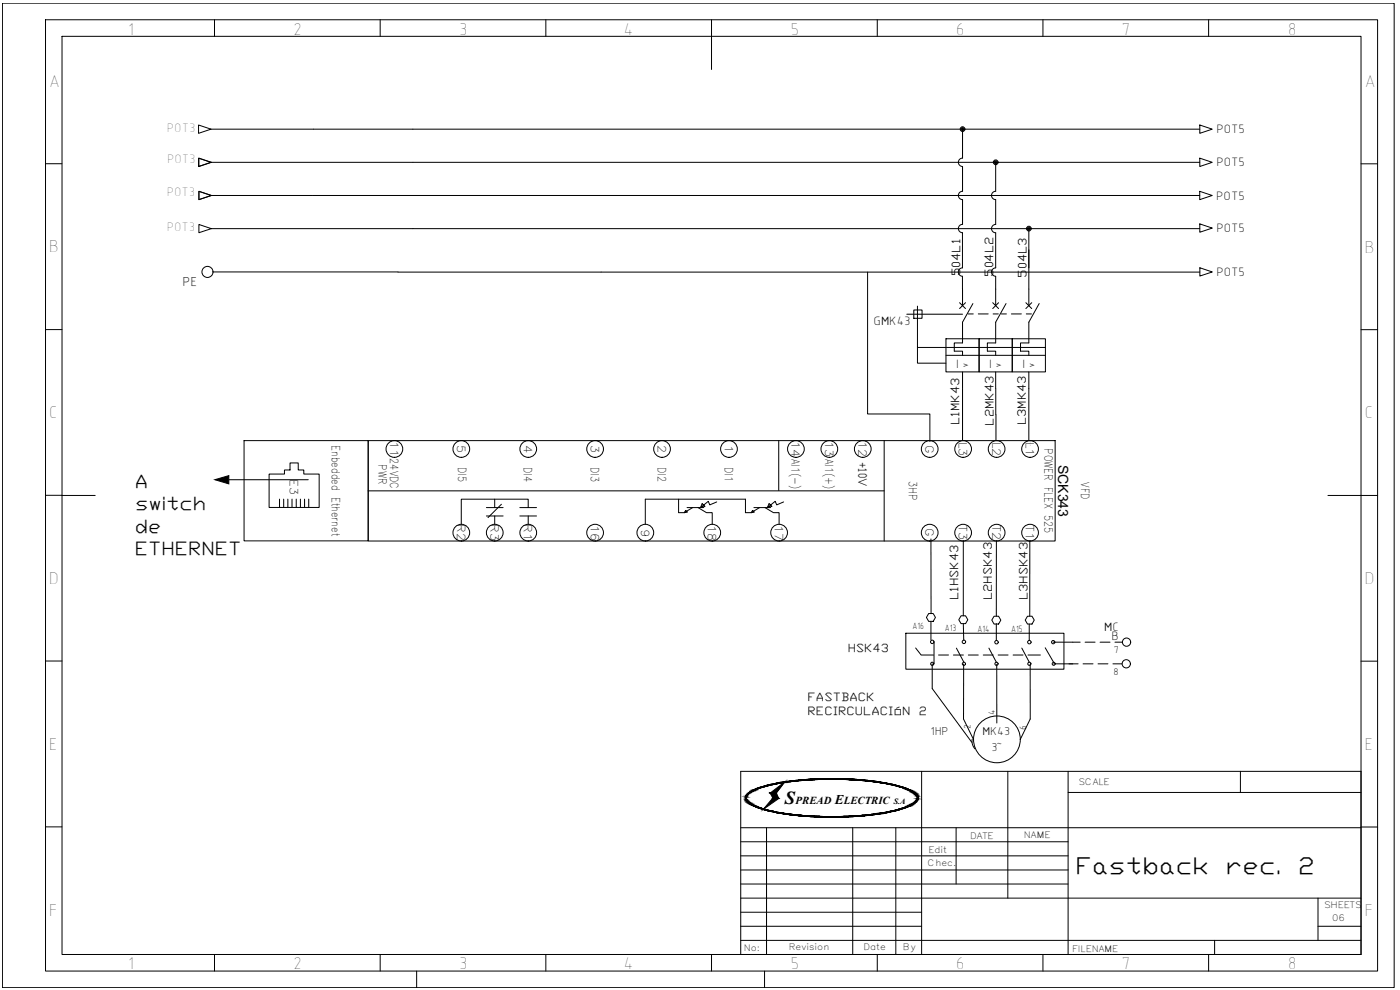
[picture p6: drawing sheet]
<svg xmlns="http://www.w3.org/2000/svg" width="420mm" height="297mm" viewBox="0 0 420 297" stroke-linecap="round" stroke-linejoin="round" font-family="sans-serif">
<g fill="none" stroke="#000" stroke-width=".3">
<path d="M.7 1h417.7v295.3h-417.7zM13.7 5.9h399.7v285.5h-399.7zM18.6 10.9h389.9v275.5h-389.9zM64.4 5.9v5M114.1 5.9v5M163.8 5.9v5M213.5 5.9v14.9M263.3 5.9v5M313 5.9v5M362.7 5.9v5M59.6 37.5l3.7 1.3-3.7 1.2zM63.4 38.8h296.7"/>
<path d="M288.9 38.8v8.6a1.27 1.27 0 0 0-1.3 1.3 1.27 1.27 0 0 0 1.3 1.3v7.4a1.26 1.26 0 0 0-1.3 1.2 1.26 1.26 0 0 0 1.3 1.3v7.4a1.26 1.26 0 0 0-1.3 1.3 1.26 1.26 0 0 0 1.3 1.2l-.1 10.6a1.26 1.26 0 0 0-1.2 1.2 1.26 1.26 0 0 0 1.3 1.3v8.8M360.1 37.5l3.7 1.3-3.7 1.2zM13.6 49.1h5M59.6 47.5l3.7 1.2-3.7 1.3zM59.7 47.5l3.7 1.2-3.7 1.3zM59.7 57.4l3.7 1.3-3.7 1.2zM63.4 48.7h296.7M63.4 58.7h296.7M298.8 48.7v8.7a1.26 1.26 0 0 0-1.2 1.2 1.26 1.26 0 0 0 1.2 1.3v7.4a1.26 1.26 0 0 0-1.2 1.3 1.26 1.26 0 0 0 1.2 1.3v10.5a1.26 1.26 0 0 0-1.2 1.2 1.26 1.26 0 0 0 1.2 1.3v8.8M360.1 57.4l3.7 1.3-3.7 1.2zM360.1 47.5l3.7 1.2-3.7 1.3zM408.5 49.1h4.9"/>
<path d="M59.7 67.4l3.7 1.2-3.7 1.2zM63.4 68.6h296.7M308.8 68.6v23.1M360.1 67.2l3.7 1.2-3.7 1.3zM13.7 98.9h4.9M63.9 81.6h296.2M260.4 81.6v42.6h18.7v8.2M272.1 94.3h16.8M274.2 93h2.5v2.5h-2.5zM275.3 91.8v12.4h38.4M288 90.8l1.8 1.8M289.8 90.8l-1.8 1.8"/>
<path d="M290.6 94.2h1.5M292 91.1l-3.1 5.6v6.2h-2.5v2.5h2.5v1.2M293.6 94.2h3M297.9 90.8l1.8 1.8M298.1 94.2h1.5M299.7 90.8l-1.8 1.8M300.5 94.2h1.5M301.9 91.1l-3.1 5.6v6.2h-2.5v2.5h2.5v1.2M303.5 94.2h3M307.9 90.8l1.7 1.8M308 94.2h1.5M309.6 90.8l-1.7 1.8"/>
<path d="M311.9 91.1l-3.1 5.6v6.2h-2.5v2.5h2.5v1.2M360.1 80.3l3.7 1.3-3.7 1.2zM408.5 98.9h4.9M275.3 104.2v4.8h8.6M283.9 101.6h9.9v10h-9.9zM283.9 106.6h29.8M288.9 111.6v20.6M293.8 101.6h10v10h-10zM298.8 111.6v12.8M303.8 101.6h9.9v10h-9.9zM308.8 111.6v20.6M73.2 132.2h37.3v30.1h-37.3z"/>
<path d="M110.5 132.2h206.2v30.1h-206.2zM233.7 132.2v15M265.4 132.2v30.1M298.9 124.4v7.8M13.7 148.6l14.9 .1M68.7 143.9h23.8M80.8 142.2h4.6v-1.2h1.6v-2.1h2.5v2.1h1.7v1.2h4.6v10.1h-15zM83.9 149.8v2.5M85.1 149.8v2.5M86.4 149.8v2.5M87.6 149.8v2.5M88.9 149.8v2.5"/>
<path d="M90.2 149.8v2.5M91.4 149.8v2.5M92.7 149.8v2.5M110.5 147.3h154.9M146 154.8h5M146 152.3h5M148.5 149.8v2.5M148.5 154.8v2.5M150.5 151.3l-4 4M156 154.8h5M156 152.3h5M158.5 152.3v-2.5h-20.1v7.5"/>
<path d="M158.5 154.8v2.5M203.7 149.8v4h1.6l2.6-1.5M205.8 153.1l.5 .5-1 .2zM206.2 152.3h5M209.5 152.3l2.5 1.5h1.7v3.5M215.1 150.6l-2.1 .9-.4-1.1-2.3 1.9 1.3-.4-.9-.8-.4 1.2M225.9 153.1l.5 .5-1 .2zM226.3 152.3h5M228 152.3l-2.6 1.5h-1.7v-4h-30v7.5M229.6 152.3l2.5 1.5h1.7v3.5M235.2 150.6l-2.1 .9-.5-1.1-2.3 1.9 1.4-.4-.9-.8-.5 1.2M398.5 148.7h14.9"/>
<path d="M279.4 161.7v22.4M289.1 162.4v22.4M299 162.5v22.4M309.1 162.5l-.1 22.4M13.7 198.3h4.9M271.9 190h47.4v10.8h-47.4zM274.8 194.4l1.6 2.1h3.8M278.7 184.1h1.4l.6 1.2-.6 1.1h-1.4l-.7-1.1zM279.4 186.4v5.6M279.8 199.2v7.4l11.9 16.1M280.3 192.7v6.4M281.7 196.5h3"/>
<path d="M286.1 196.5h3M287 194.5l2.3 4.2M288.4 184.8h1.4l.7 1.1-.7 1.2h-1.4l-.7-1.2zM289.1 187.1l.1 4.9M289.2 199.2v16.5l2.9 6.1M290.6 196.5h3M295.1 196.5h3M296.8 194.5l2.2 4.2M298.3 184.9h1.4l.7 1.2-.7 1.1h-1.4l-.6-1.1zM299 187.1v5.1M299.1 199.3l.1 17.6M299.6 196.5h2.9"/>
<path d="M304 196.5h3M306.6 194.4l2.3 4.3M308.4 184.9h1.3l.7 1.2-.7 1.1h-1.3l-.7-1.1zM308.5 196.5h3.7M308.9 187.2v5M309.2 199.3v16.4l-3 6.1M313.7 194.4l2.5 4.3M316.1 192.7h8.1M316.2 199.2h7.4M325 199.2h3M325.7 192.7h2.9M329.5 199.2h3"/>
<path d="M330.1 192.7h3M334 199.2h2.7M334.6 192.7h2.2M408.5 198.4h4.9M222.3 231.4h186.2v55h-186.2zM224.2 238.4a13.1 13.1 0 0 1 7-3 94.8 94.8 0 0 1 38.6 .4 8.7 8.7 0 0 1 5.5 3 2.25 2.25 0 0 1-1.6 2.7 43.1 43.1 0 0 1-16.5 3.4 84.8 84.8 0 0 1-29.2-2.4l-1.3-.5a3.7 3.7 0 0 1-2.9-2.8zM224.4 238.4a13 13 0 0 1 6.8-2.8 94.8 94.8 0 0 1 38.5 .4 9.9 9.9 0 0 1 5.3 2.7 1.78 1.78 0 0 1-1.2 2.5 34.7 34.7 0 0 1-13 3.2 90.8 90.8 0 0 1-32-1.8 7.4 7.4 0 0 1-4.7-2.7l-.1-.7zM234.9 235.4l-2.6 3.3M276.6 231.4v55M291.8 221.8v1.6l.8 1.3M302.5 231.4v38.1M320.6 231.4v55"/>
<path d="M320.6 237.8h87.9M372.3 231.4v6.4M13.7 248.1h4.9M222.3 248.3h186.2M222.3 252.6h98.3M222.3 256.8h98.3M230 248.3v38.1M255.9 248.3v38.1M268.8 248.3v38.1M286.9 248.3v16.9M408.5 248.1h4.9M222.3 277.9h54.3"/>
<path d="M222.3 269.5h186.2M222.3 261h98.3M222.3 265.2h98.3M222.3 273.7h54.3M395.5 277.9h13M395.5 269.5v12.7M64.4 286.4v5M114.1 286.4v5M125 291.4v4.9M163.8 286.4v5M213.5 286.4v5M222.3 282.2h186.2"/>
<path d="M229.5 291.4v4.9M263.3 286.4v5M313 286.4v5M362.7 286.4v5M364.5 282.2v4.2"/>
<circle cx="288.9" cy="38.7" r=".71"/>
<circle cx="288.9" cy="38.7" r=".46"/>
<circle cx="288.9" cy="38.7" r=".22"/>
<circle cx="298.8" cy="48.7" r=".71"/>
<circle cx="298.8" cy="48.7" r=".46"/>
<circle cx="298.8" cy="48.7" r=".22"/>
<circle cx="308.8" cy="68.6" r=".71"/>
<circle cx="308.8" cy="68.6" r=".46"/>
<circle cx="308.8" cy="68.6" r=".22"/>
<circle cx="62.3" cy="81.6" r="1.66"/>
<circle cx="118.4" cy="134.7" r="2.51"/>
<circle cx="138.4" cy="134.7" r="2.51"/>
<circle cx="158.5" cy="134.7" r="2.51"/>
<circle cx="178.6" cy="134.7" r="2.51"/>
<circle cx="198.7" cy="134.7" r="2.51"/>
<circle cx="218.8" cy="134.7" r="2.51"/>
<circle cx="238.9" cy="134.7" r="2.51"/>
<circle cx="248.9" cy="134.7" r="2.51"/>
<circle cx="258.9" cy="134.7" r="2.51"/>
<circle cx="279" cy="134.7" r="2.51"/>
<circle cx="289" cy="134.7" r="2.51"/>
<circle cx="299.1" cy="134.7" r="2.51"/>
<circle cx="309.1" cy="134.7" r="2.51"/>
<circle cx="138.4" cy="159.8" r="2.51"/>
<circle cx="148.5" cy="159.8" r="2.51"/>
<circle cx="158.5" cy="159.8" r="2.51"/>
<circle cx="178.6" cy="159.8" r="2.51"/>
<circle cx="193.7" cy="159.8" r="2.51"/>
<circle cx="213.8" cy="159.8" r="2.51"/>
<circle cx="233.8" cy="159.8" r="2.51"/>
<circle cx="279" cy="159.8" r="2.51"/>
<circle cx="289" cy="159.8" r="2.51"/>
<circle cx="299.1" cy="159.8" r="2.51"/>
<circle cx="309.1" cy="159.8" r="2.51"/>
<circle cx="279.8" cy="192.6" r=".52"/>
<circle cx="279.8" cy="199.2" r=".48"/>
<circle cx="289.3" cy="192.6" r=".52"/>
<circle cx="289.3" cy="199.2" r=".48"/>
<circle cx="299.1" cy="192.7" r=".52"/>
<circle cx="299.1" cy="199.2" r=".48"/>
<circle cx="308.9" cy="192.7" r=".52"/>
<circle cx="308.9" cy="199.2" r=".48"/>
<circle cx="316.1" cy="192.7" r=".5"/>
<circle cx="316.2" cy="199.2" r=".46"/>
<circle cx="338" cy="199.2" r="1.24"/>
<circle cx="338.1" cy="192.7" r="1.24"/>
<circle cx="299.2" cy="221.8" r="7"/>
</g>
<g fill="#000" stroke="#000" stroke-width=".3">
<path d="M64.5 143.9l4.2-1.2v2.5zM231.9 239.4h1.7l.1 .2zM231.2 237.9l4.4-3.3-2.6 3.3zM247.1 233.6h5.1zM247.1 245.2h5.1z"/>
<path d="M223.7 239.4h.2zM223.7 239.4h.2z"/>
<path d="M223.7 239.4l.3 .2zM223.7 239.4l.3 .2z"/>
<path d="M223.8 239.2l.1 .2zM223.8 239.2l.1 .2z"/>
<path d="M223.8 239.6h.2zM223.8 239.6h.2z"/>
<path d="M223.8 239.2h.2zM223.8 239.2h.2z"/>
<path d="M223.8 239.6l.2 .2zM223.8 239.6l.2 .2z"/>
<path d="M223.8 239l.2 .2zM223.8 239l.2 .2h-.2z"/>
<path d="M223.8 239.8l.3 .1zM223.8 239.8l.3 .1z"/>
<path d="M223.8 238.9h.3zM223.8 238.9l.2 .1z"/>
<path d="M223.8 239.9l.3 .2zM223.8 239.9l.3 .2z"/>
<path d="M223.9 238.8h.2zM223.9 238.8l.2 .1z"/>
<path d="M224 238.7h.2zM224 238.7l.1 .1z"/>
<path d="M224.1 238.5h.2zM224.1 238.5l.1 .2h-.2z"/>
<path d="M224.2 238.4h.2zM224.2 238.4l.1 .1h-.2z"/>
<path d="M224.3 238.3h.3zM224.3 238.3l.1 .1h-.2z"/>
<path d="M224.4 238.1h.3zM224.4 238.1l.2 .2h-.3z"/>
<path d="M224.6 238h.3zM224.4 238.1h.3z"/>
<path d="M224.8 237.9h.3zM224.6 238h.3z"/>
<path d="M224.9 237.8h.3zM224.8 237.9h.3z"/>
<path d="M225.1 237.6l.1 .2 .3-.2zM224.9 237.8l.2-.2 .1 .2z"/>
<path d="M225.3 237.5h.4zM225.1 237.6h.4z"/>
<path d="M225.6 237.3l.1 .2 .3-.2zM225.3 237.5l.3-.2 .1 .2z"/>
<path d="M225.7 237.2h.5zM225.6 237.3h.4z"/>
<path d="M226.1 237.1l.1 .1 .4-.1zM225.7 237.2l.4-.1 .1 .1z"/>
<path d="M226.3 237h.4zM226.1 237.1h.5z"/>
<path d="M226.7 236.8v.2l.5-.2zM226.3 237l.4-.2v.2z"/>
<path d="M226.8 236.7h.6zM226.7 236.8h.5z"/>
<path d="M227.3 236.5l.1 .2 .5-.2zM226.8 236.7l.5-.2 .1 .2z"/>
<path d="M227.4 236.5h.6zM227.3 236.5h.6z"/>
<path d="M228 236.3v.2l.6-.2zM227.4 236.5l.6-.2v.2z"/>
<path d="M228.1 236.2h.7zM228 236.3h.6z"/>
<path d="M228.7 236.1l.1 .1 .6-.1zM228.1 236.2l.6-.1 .1 .1z"/>
<path d="M228.8 236h.7zM228.7 236.1h.7z"/>
<path d="M229.5 235.8v.2l.7-.2zM228.8 236l.7-.2v.2z"/>
<path d="M229.6 235.8h.8zM229.5 235.8h.7z"/>
<path d="M230.3 235.6l.1 .2 .7-.2zM229.6 235.8l.7-.2 .1 .2z"/>
<path d="M230.4 235.6h.8zM230.3 235.6h.8z"/>
<path d="M231.9 239.4l-.1 .2h1.9zM231.8 239.6h1.9l-4.6 3.2z"/>
<path d="M231.2 235.4v.2l.9-.2zM230.4 235.6l.8-.2v.2z"/>
<path d="M231.2 235.4h1zM231.2 235.4h.9z"/>
<path d="M231.2 237.9l1.8 .1zM231.1 238h1.9z"/>
<path d="M231.1 238l2.5 1.4-.6-1.4zM231.1 238l2.5 1.4h-1.7z"/>
<path d="M232.1 235.2l.1 .2 .9-.2zM231.2 235.4l.9-.2 .1 .2z"/>
<path d="M232.1 235.2h1zM232.1 235.2h1z"/>
<path d="M233 235l.1 .2 1-.2zM232.1 235.2l.9-.2 .1 .2z"/>
<path d="M233.1 235h1.1zM233 235h1.1z"/>
<path d="M233.9 234.8l.3 .2 1-.2zM233.1 235l.8-.2 .3 .2z"/>
<path d="M234.1 234.8h1.2zM233.9 234.8h1.3z"/>
<path d="M234.9 234.7h1.3zM234.1 234.8h1.2z"/>
<path d="M235.1 234.6h1.4zM234.9 234.7h1.3z"/>
<path d="M235.9 234.5h1.4zM235.1 234.6h1.4z"/>
<path d="M236.2 234.5h1.6zM235.9 234.5h1.4z"/>
<path d="M236.8 234.4h1.7zM236.2 234.5h1.6z"/>
<path d="M237.3 234.3h1.8zM236.8 234.4h1.7z"/>
<path d="M237.8 234.3h1.9zM237.3 234.3h1.8z"/>
<path d="M238.5 234.2h2zM237.8 234.3h1.9z"/>
<path d="M238.7 234.2h2.1zM238.5 234.2h2z"/>
<path d="M239.6 234.1h2.4zM238.7 234.2h2.1z"/>
<path d="M239.7 234.1h2.4zM239.7 234.1h2.3z"/>
<path d="M240.8 234h3.1zM239.7 234.1h2.4z"/>
<path d="M241.3 233.9h3.2zM240.8 234h3.1z"/>
<path d="M242 233.9h4.1zM241.3 233.9h3.2z"/>
<path d="M242.6 233.8h4.5zM242.6 233.8h4.5z"/>
<path d="M242.6 233.8h4.5zM242 233.9h4.1z"/>
<path d="M247.1 233.6h5.1zM247.1 233.6h5.1z"/>
<path d="M243.1 233.8h6.5zM242.6 233.8h4.5z"/>
<path d="M247.1 233.6l7.6 .1zM244.5 233.7h10.2z"/>
<path d="M244.5 233.7h10.2zM244.5 233.7h10.2z"/>
<path d="M244.5 233.7l11.6 .1zM243.1 233.8h13z"/>
<path d="M249.6 233.8h7zM249.6 233.8h7z"/>
<path d="M252.2 233.8l5 .1zM252.2 233.8l5 .1z"/>
<path d="M253.1 233.9h4.8zM253.1 233.9h4.8z"/>
<path d="M254.7 233.9l3.7 .1zM254.7 233.9l3.7 .1z"/>
<path d="M255.4 234l4.2 .1zM255.4 234l4.2 .1z"/>
<path d="M257.2 234.1h2.4zM257.2 234.1h2.4z"/>
<path d="M257.2 234.1l3.3 .1zM257.2 234.1l3.3 .1z"/>
<path d="M258.4 234.2h2.4zM258.4 234.2h2.4z"/>
<path d="M258.7 234.2l2.7 .1zM258.7 234.2l2.7 .1z"/>
<path d="M259.6 234.3h2.3zM259.6 234.3h2.3z"/>
<path d="M260.1 234.3l2.3 .1zM260.1 234.3l2.3 .1z"/>
<path d="M260.8 234.4l2.2 .1zM260.8 234.4l2.2 .1z"/>
<path d="M261.5 234.5h1.9zM261.5 234.5h1.9z"/>
<path d="M261.9 234.5l2.2 .1zM261.9 234.5l2.2 .1z"/>
<path d="M262.7 234.6l1.7 .1zM262.7 234.6l1.7 .1z"/>
<path d="M263 234.7l2.2 .1zM263 234.7l2.2 .1z"/>
<path d="M263.9 234.8h1.4zM263.9 234.8h1.4z"/>
<path d="M264.1 234.8l2.1 .2zM264.1 234.8l2.1 .2z"/>
<path d="M265 235h1.2zM265 235h1.2z"/>
<path d="M265.1 235l2 .2zM265.1 235l2 .2z"/>
<path d="M266.1 235.2h1.1zM266.1 235.2h1.1z"/>
<path d="M266.1 235.2l1.9 .2zM266.1 235.2l1.9 .2z"/>
<path d="M267.1 235.4h1zM267.1 235.4h1z"/>
<path d="M267.1 235.4l1.7 .2zM267.1 235.4l1.7 .2z"/>
<path d="M268 235.6h.9zM268 235.6h.9z"/>
<path d="M268.1 235.6l1.5 .2zM268.1 235.6l1.5 .2z"/>
<path d="M268.9 235.8h.9zM268.9 235.8h.9z"/>
<path d="M269 235.8l1.4 .2zM269 235.8l1.4 .2z"/>
<path d="M269.7 236l.9 .1zM269.7 236l.9 .1z"/>
<path d="M269.9 236.1l1.2 .1zM269.9 236.1l1.2 .1z"/>
<path d="M270.5 236.2l.8 .1zM270.5 236.2l.8 .1z"/>
<path d="M270.6 236.3l1.2 .2zM270.6 236.3l1.2 .2z"/>
<path d="M271.2 236.5h.8zM271.2 236.5h.8z"/>
<path d="M271.4 236.5l1 .2zM271.4 236.5l1 .2z"/>
<path d="M271.9 236.7l.7 .1zM271.9 236.7l.7 .1z"/>
<path d="M272.1 236.8l.9 .2zM272.1 236.8l.9 .2z"/>
<path d="M272.5 237l.7 .1zM272.5 237l.7 .1z"/>
<path d="M272.7 237.1l.8 .1zM272.7 237.1l.8 .1z"/>
<path d="M273.1 237.2l.6 .1zM273.1 237.2l.6 .1z"/>
<path d="M273.2 237.3l.7 .2zM273.2 237.3l.7 .2z"/>
<path d="M273.6 237.5l.5 .1zM273.6 237.5l.5 .1z"/>
<path d="M273.7 237.6l.6 .2zM273.7 237.6l.6 .2z"/>
<path d="M274 237.8l.5 .1zM274 237.8l.5 .1z"/>
<path d="M274.2 237.9l.5 .1zM274.2 237.9l.5 .1z"/>
<path d="M274.4 238l.4 .1zM274.4 238l.4 .1z"/>
<path d="M274.5 238.1l.5 .2zM274.5 238.1l.5 .2z"/>
<path d="M274.7 238.3l.4 .1zM274.7 238.3l.4 .1z"/>
<path d="M274.8 238.4l.4 .1zM274.8 238.4l.4 .1z"/>
<path d="M274.9 238.5l.4 .2zM274.9 238.5l.4 .2z"/>
<path d="M275 238.7l.3 .1zM275 238.7l.3 .1z"/>
<path d="M275.1 238.8l.3 .1zM275.1 238.8l.3 .1z"/>
<path d="M275.2 238.9l.2 .1zM275.2 238.9l.2 .1z"/>
<path d="M275.2 239.9h.2zM275.2 239.9l.1 .2h-.2z"/>
<path d="M275.2 239l.3 .2zM275.2 239l.3 .2z"/>
<path d="M275.2 239.8h.2zM275.2 239.8l.2 .1z"/>
<path d="M275.3 239.2h.2zM275.3 239.2h.2z"/>
<path d="M275.3 239.2l.2 .2zM275.3 239.2l.2 .2z"/>
<path d="M275.3 239.6h.2zM275.3 239.6h.2z"/>
<path d="M275.3 239.6l.1 .2 .1-.2zM275.3 239.6l.1 .2z"/>
<path d="M275.3 239.4l.2 .2zM275.3 239.4l.2 .2z"/>
<path d="M223.9 240.1l.3 .1zM223.9 240.1l.3 .1z"/>
<path d="M224 240.2l.3 .1zM224 240.2l.3 .1z"/>
<path d="M224.1 240.3l.3 .1zM224.1 240.3l.3 .1z"/>
<path d="M224.2 240.4l.4 .1zM224.2 240.4l.4 .1z"/>
<path d="M224.3 240.5l.4 .2zM224.3 240.5l.4 .2z"/>
<path d="M224.4 240.7l.5 .1zM224.4 240.7l.5 .1z"/>
<path d="M224.6 240.8l.5 .2zM224.6 240.8l.5 .2z"/>
<path d="M224.8 241l.4 .1zM224.8 241l.4 .1z"/>
<path d="M224.9 241.1l.6 .1zM224.9 241.1l.6 .1z"/>
<path d="M225.1 241.2l.6 .1zM225.1 241.2l.6 .1z"/>
<path d="M225.3 241.3l.7 .2zM225.3 241.3l.7 .2z"/>
<path d="M225.6 241.5l.6 .1zM225.6 241.5l.6 .1z"/>
<path d="M225.7 241.6l.9 .2zM225.7 241.6l.9 .2z"/>
<path d="M226.1 241.8l.6 .1zM226.1 241.8l.6 .1z"/>
<path d="M226.3 241.9l.9 .1zM226.3 241.9l.9 .1z"/>
<path d="M226.7 242l.7 .1zM226.7 242l.7 .1z"/>
<path d="M226.8 242.1l1.1 .2zM226.8 242.1l1.1 .2z"/>
<path d="M227.3 242.3h.7zM227.3 242.3h.7z"/>
<path d="M227.4 242.3l1.2 .2zM227.4 242.3l1.2 .2z"/>
<path d="M228 242.5l.8 .1zM228 242.5l.8 .1z"/>
<path d="M228.1 242.6l1.3 .2zM228.1 242.6l1.3 .2z"/>
<path d="M228.7 242.8h.8zM228.7 242.8h.8z"/>
<path d="M228.8 242.8l1.4 .2zM228.8 242.8l1.4 .2z"/>
<path d="M229.5 243h.9zM229.5 243h.9z"/>
<path d="M229.6 243l1.5 .2zM229.6 243l1.5 .2z"/>
<path d="M230.3 243.2h.9zM230.3 243.2h.9z"/>
<path d="M230.4 243.2l1.7 .2zM230.4 243.2l1.7 .2z"/>
<path d="M231.2 243.4h1zM231.2 243.4h1z"/>
<path d="M231.2 243.4l1.9 .2zM231.2 243.4l1.9 .2z"/>
<path d="M232.1 243.6h1zM232.1 243.6h1z"/>
<path d="M232.1 243.6l2 .2zM232.1 243.6l2 .2z"/>
<path d="M233 243.8h1.2zM233 243.8h1.2z"/>
<path d="M233.1 243.8l2.1 .2zM233.1 243.8l2.1 .2z"/>
<path d="M233.9 244h1.4zM233.9 244h1.4z"/>
<path d="M234.1 244l2.1 .2zM234.1 244l2.1 .2z"/>
<path d="M234.9 244.2h1.6zM234.9 244.2h1.6z"/>
<path d="M235.1 244.2l2.2 .1zM235.1 244.2l2.2 .1z"/>
<path d="M235.9 244.3h1.9zM235.9 244.3h1.9z"/>
<path d="M236.2 244.3l2.3 .1zM236.2 244.3l2.3 .1z"/>
<path d="M236.8 244.4l2.3 .1zM236.8 244.4l2.3 .1z"/>
<path d="M237.3 244.5l2.4 .1zM237.3 244.5l2.4 .1z"/>
<path d="M237.8 244.6h2.7zM237.8 244.6h2.7z"/>
<path d="M238.5 244.6l2.3 .1zM238.5 244.6l2.3 .1z"/>
<path d="M238.7 244.7l3.3 .1zM238.7 244.7l3.3 .1z"/>
<path d="M239.6 244.8h2.5zM239.6 244.8h2.5z"/>
<path d="M239.7 244.8l4.2 .1zM239.7 244.8l4.2 .1z"/>
<path d="M240.8 244.9h3.7zM240.8 244.9h3.7z"/>
<path d="M241.3 244.9h4.8zM241.3 244.9h4.8z"/>
<path d="M242 244.9l5.1 .1zM242 244.9l5.1 .1z"/>
<path d="M242.6 245h7zM242.6 245h7z"/>
<path d="M247.1 245.2h5.1zM247.1 245.2h5.1z"/>
<path d="M244.5 245.1h10.2zM244.5 245.1l7.7 .1z"/>
<path d="M243.1 245h13zM243.1 245l11.6 .1zM244.5 245.1h10.2zM244.5 245.1h10.2z"/>
<path d="M252.2 245h4.4zM249.6 245h6.5z"/>
<path d="M253.1 244.9h4.1zM252.2 245h4.4z"/>
<path d="M254.7 244.9h3.2zM253.1 244.9h4.1z"/>
<path d="M255.4 244.9h3zM254.7 244.9h3.2z"/>
<path d="M257.2 244.8h2.4zM255.4 244.9h3z"/>
<path d="M257.2 244.8h2.4zM257.2 244.8h2.4z"/>
<path d="M258.4 244.7h2.1zM257.2 244.8h2.4z"/>
<path d="M258.7 244.6h2.1zM258.4 244.7h2.1z"/>
<path d="M259.6 244.6h1.8zM258.7 244.6h2.1z"/>
<path d="M260.1 244.5h1.8zM259.6 244.6h1.8z"/>
<path d="M260.8 244.4h1.6zM260.1 244.5h1.8z"/>
<path d="M261.5 244.3h1.5zM260.8 244.4h1.6z"/>
<path d="M261.9 244.3h1.5zM261.5 244.3h1.5z"/>
<path d="M262.7 244.2h1.4zM261.9 244.3h1.5z"/>
<path d="M263 244.2h1.4zM262.7 244.2h1.4z"/>
<path d="M263.9 244h1.3zM263 244.2h1.4z"/>
<path d="M264.1 244h1.2zM263.9 244h1.3z"/>
<path d="M265 243.8h1.2zM264.1 244h1.2z"/>
<path d="M265.1 243.8h1.1zM265 243.8h1.2z"/>
<path d="M266.1 243.6l.1 .2 .9-.2zM265.1 243.8l1-.2 .1 .2z"/>
<path d="M266.1 243.6h1.1zM266.1 243.6h1z"/>
<path d="M267.1 243.4l.1 .2 .8-.2zM266.1 243.6l1-.2 .1 .2z"/>
<path d="M267.1 243.4h1zM267.1 243.4h.9z"/>
<path d="M268 243.2l.1 .2 .7-.2zM267.1 243.4l.9-.2 .1 .2z"/>
<path d="M268.1 243.2h.8zM268 243.2h.8z"/>
<path d="M268.9 243v.2l.7-.2zM268.1 243.2l.8-.2v.2z"/>
<path d="M269 243h.8zM268.9 243h.7z"/>
<path d="M269.7 242.8l.1 .2 .6-.2zM269 243l.7-.2 .1 .2z"/>
<path d="M269.9 242.8h.7zM269.7 242.8h.7z"/>
<path d="M270.5 242.6l.1 .2 .5-.2zM269.9 242.8l.6-.2 .1 .2z"/>
<path d="M270.6 242.5h.7zM270.5 242.6h.6z"/>
<path d="M271.2 242.3l.1 .2 .5-.2zM270.6 242.5l.6-.2 .1 .2z"/>
<path d="M271.4 242.3h.6zM271.2 242.3h.6z"/>
<path d="M271.9 242.1l.1 .2 .4-.2zM271.4 242.3l.5-.2 .1 .2z"/>
<path d="M272.1 242h.5zM271.9 242.1h.5z"/>
<path d="M272.5 241.9l.1 .1 .4-.1zM272.1 242l.4-.1 .1 .1z"/>
<path d="M272.7 241.8h.5zM272.5 241.9h.5z"/>
<path d="M273.1 241.6l.1 .2 .3-.2zM272.7 241.8l.4-.2 .1 .2z"/>
<path d="M273.2 241.5h.5zM273.1 241.6h.4z"/>
<path d="M273.6 241.3l.1 .2 .2-.2zM273.2 241.5l.4-.2 .1 .2z"/>
<path d="M273.7 241.2h.4zM273.6 241.3h.3z"/>
<path d="M274 241.1l.1 .1 .2-.1zM273.7 241.2l.3-.1 .1 .1z"/>
<path d="M274.2 241h.3zM274 241.1h.3z"/>
<path d="M274.4 240.8l.1 .2 .2-.2zM274.2 241l.2-.2 .1 .2z"/>
<path d="M274.5 240.7h.3zM274.4 240.8h.3z"/>
<path d="M274.7 240.5h.3zM274.5 240.7h.3z"/>
<path d="M274.8 240.4h.3zM274.8 240.4l.2 .1h-.3z"/>
<path d="M274.9 240.3h.3zM274.9 240.3l.2 .1h-.3z"/>
<path d="M275 240.2h.3zM275 240.2l.2 .1h-.3z"/>
<path d="M275.1 240.1h.2zM275.1 240.1l.2 .1z"/>
</g>
<g font-size="7">
<text x="322.8" y="262.1">Fastback</text>
<text x="367.9" y="262.1">rec.</text>
<text x="389.6" y="262.1">2</text>
</g>
<g font-size="5.6">
<text x="40.5" y="146.5">A</text>
<text x="40.5" y="153.2">switch</text>
<text x="40.5" y="159.8">de</text>
<text x="40.5" y="166.5">ETHERNET</text>
</g>
<text font-size="5.5" x="235.6" y="241.3">S</text>
<g font-size="5.4">
<text x="38.3" y="10.4">1</text>
<text x="88" y="10.4">2</text>
<text x="137.7" y="10.4">3</text>
<text x="187.1" y="10.4">4</text>
<text x="237.2" y="10.4">5</text>
<text x="286.8" y="10.4">6</text>
<text x="336.5" y="10.4">7</text>
<text x="386.5" y="10.4">8</text>
<text x="14.6" y="26">A</text>
<text x="409.5" y="26">A</text>
<text x="14.6" y="75.8">B</text>
<text x="409.5" y="75.8">B</text>
<text x="14.6" y="125.5">C</text>
<text x="409.5" y="125.5">C</text>
<text x="14.6" y="175.2">D</text>
<text x="409.5" y="175.2">D</text>
<text x="14.7" y="225">E</text>
<text x="409.5" y="225">E</text>
<text x="14.7" y="274.7">F</text>
<text x="409.5" y="274.7">F</text>
<text x="38.3" y="290.9">1</text>
<text x="88" y="290.9">2</text>
<text x="137.7" y="290.9">3</text>
<text x="187.1" y="290.9">4</text>
<text x="237.2" y="290.9">5</text>
<text x="286.8" y="290.9">6</text>
<text x="336.5" y="290.9">7</text>
<text x="386.5" y="290.9">8</text>
</g>
<text font-size="4.2" x="317.5" y="139.4" transform="rotate(90 317.5 139.4)">SCK343</text>
<text font-size="4.1" x="54.8" y="85.9">PE</text>
<text font-size="4" x="250.5" y="241.3">E</text>
<g font-size="3.8">
<text x="50.1" y="39.5">POT3</text>
<text x="365" y="40">POT5</text>
<text x="50.2" y="49">POT3</text>
<text x="365" y="50">POT5</text>
<text x="50.1" y="58.8">POT3</text>
<text x="365" y="59.9">POT5</text>
<text x="50.1" y="69.3">POT3</text>
<text x="365" y="69.7">POT5</text>
<text x="365.1" y="82.8">POT5</text>
<text x="262.2" y="97.5">GMK43</text>
<text x="286.9" y="110.3">I &gt;</text>
<text x="296.9" y="110.3">I &gt;</text>
<text x="306.8" y="110.3">I &gt;</text>
<text x="331.4" y="189.2">MC</text>
<text x="333.6" y="192.2">B</text>
</g>
<g font-size="3.6">
<text x="279.2" y="220.4">1HP</text>
<text x="294.8" y="220.7">MK43</text>
<text x="297.6" y="225.3">3~</text>
</g>
<g font-size="3.5">
<text x="288.2" y="83" transform="rotate(-90 288.2 83)">504L1</text>
<text x="298.1" y="83.1" transform="rotate(-90 298.1 83.1)">504L2</text>
<text x="308.1" y="83.3" transform="rotate(-90 308.1 83.3)">504L3</text>
<text x="287.9" y="127.5" transform="rotate(-90 287.9 127.5)">L1MK43</text>
<text x="298.1" y="127.7" transform="rotate(-90 298.1 127.7)">L2MK43</text>
<text x="307.8" y="127.6" transform="rotate(-90 307.8 127.6)">L3MK43</text>
<text x="287.5" y="180.1" transform="rotate(-90 287.5 180.1)">L1HSK43</text>
<text x="297.7" y="180.1" transform="rotate(-90 297.7 180.1)">L2HSK43</text>
<text x="308.4" y="180.1" transform="rotate(-90 308.4 180.1)">L3HSK43</text>
<text x="242.4" y="210.5">FASTBACK</text>
<text x="242.4" y="214.7">RECIRCULACIÓN</text>
<text x="275.8" y="214.7">2</text>
</g>
<g font-size="3.4">
<text x="99.6" y="133.6" transform="rotate(90 99.6 133.6)">Enbedded Ethernet</text>
<text x="117.1" y="132.3" transform="rotate(90 117.1 132.3)">1124VDC</text>
<text x="137.2" y="133.5" transform="rotate(90 137.2 133.5)">5</text>
<text x="157.3" y="133.5" transform="rotate(90 157.3 133.5)">4</text>
<text x="177.3" y="133.5" transform="rotate(90 177.3 133.5)">3</text>
<text x="197.4" y="133.5" transform="rotate(90 197.4 133.5)">2</text>
<text x="217.5" y="133.5" transform="rotate(90 217.5 133.5)">1</text>
<text x="237.6" y="132.3" transform="rotate(90 237.6 132.3)">14AI1(-)</text>
<text x="247.6" y="132.3" transform="rotate(90 247.6 132.3)">13AI1(+)</text>
<text x="257.7" y="132.3" transform="rotate(90 257.7 132.3)">12 +10V</text>
<text x="277.8" y="133.5" transform="rotate(90 277.8 133.5)">G</text>
<text x="287.8" y="132.5" transform="rotate(90 287.8 132.5)">L3</text>
<text x="297.8" y="132.5" transform="rotate(90 297.8 132.5)">L2</text>
<text x="307.9" y="132.5" transform="rotate(90 307.9 132.5)">L1</text>
<text x="313.5" y="134.5" transform="rotate(90 313.5 134.5)">POWER FLEX 525</text>
<text x="87" y="143.8" transform="rotate(90 87 143.8)">E3</text>
<text x="113.6" y="139.3" transform="rotate(90 113.6 139.3)">PWR</text>
<text x="137.5" y="140.1" transform="rotate(90 137.5 140.1)">DI5</text>
<text x="157.3" y="140" transform="rotate(90 157.3 140)">DI4</text>
<text x="177.3" y="140" transform="rotate(90 177.3 140)">DI3</text>
<text x="197.4" y="140" transform="rotate(90 197.4 140)">DI2</text>
<text x="217.5" y="140" transform="rotate(90 217.5 140)">DI1</text>
<text x="272.7" y="144.4" transform="rotate(90 272.7 144.4)">3HP</text>
<text x="324.4" y="144.7" transform="rotate(90 324.4 144.7)">VFD</text>
<text x="137.2" y="157.4" transform="rotate(90 137.2 157.4)">R2</text>
<text x="147.2" y="157.4" transform="rotate(90 147.2 157.4)">R3</text>
<text x="157.3" y="157.4" transform="rotate(90 157.3 157.4)">R1</text>
<text x="177.3" y="157.4" transform="rotate(90 177.3 157.4)">16</text>
<text x="192.4" y="158.6" transform="rotate(90 192.4 158.6)">9</text>
<text x="212.5" y="157.4" transform="rotate(90 212.5 157.4)">18</text>
<text x="232.6" y="157.4" transform="rotate(90 232.6 157.4)">17</text>
<text x="277.8" y="158.6" transform="rotate(90 277.8 158.6)">G</text>
<text x="287.8" y="157.6" transform="rotate(90 287.8 157.6)">T3</text>
<text x="297.8" y="157.6" transform="rotate(90 297.8 157.6)">T2</text>
<text x="307.9" y="157.6" transform="rotate(90 307.9 157.6)">T1</text>
<text x="254.4" y="195.5">HSK43</text>
</g>
<g font-size="3.2">
<text x="238.8" y="241.3">PREAD</text>
<text x="253.3" y="241.3">LECTRIC</text>
</g>
<g font-size="3.1">
<text x="334.3" y="195.9">7</text>
<text x="334.2" y="202.4">8</text>
</g>
<g font-size="2.9">
<text x="273.8" y="188.8">A16</text>
<text x="283.5" y="189.5">A13</text>
<text x="293.4" y="189.6">A14</text>
<text x="303.5" y="189.6">A15</text>
<text x="298.5" y="214.6" transform="rotate(-90 298.5 214.6)">4</text>
<text x="291.2" y="218.8" transform="rotate(-90 291.2 218.8)">2</text>
<text x="307.9" y="219.1" transform="rotate(-90 307.9 219.1)">6</text>
</g>
<g font-size="2.7">
<text x="323.6" y="235.5">SCALE</text>
<text x="291.1" y="251.6">DATE</text>
<text x="307.3" y="251.4">NAME</text>
<text x="278.6" y="255.8">Edit</text>
<text x="278.4" y="259.8">Chec.</text>
<text x="397.4" y="272.4">SHEETS</text>
<text x="399.8" y="276.4">06</text>
<text x="223.2" y="285.2">No:</text>
<text x="236.8" y="284.9">Revision</text>
<text x="259.1" y="285.1">Date</text>
<text x="270.9" y="285">By</text>
<text x="321.8" y="285.8">FILENAME</text>
</g>
<text font-size="2.4" x="268.2" y="241.3">S.A</text>
<text font-size=".3" x="309.1" y="132.2" transform="rotate(90 309.1 132.2)">VFD-PF40</text>
</svg>
